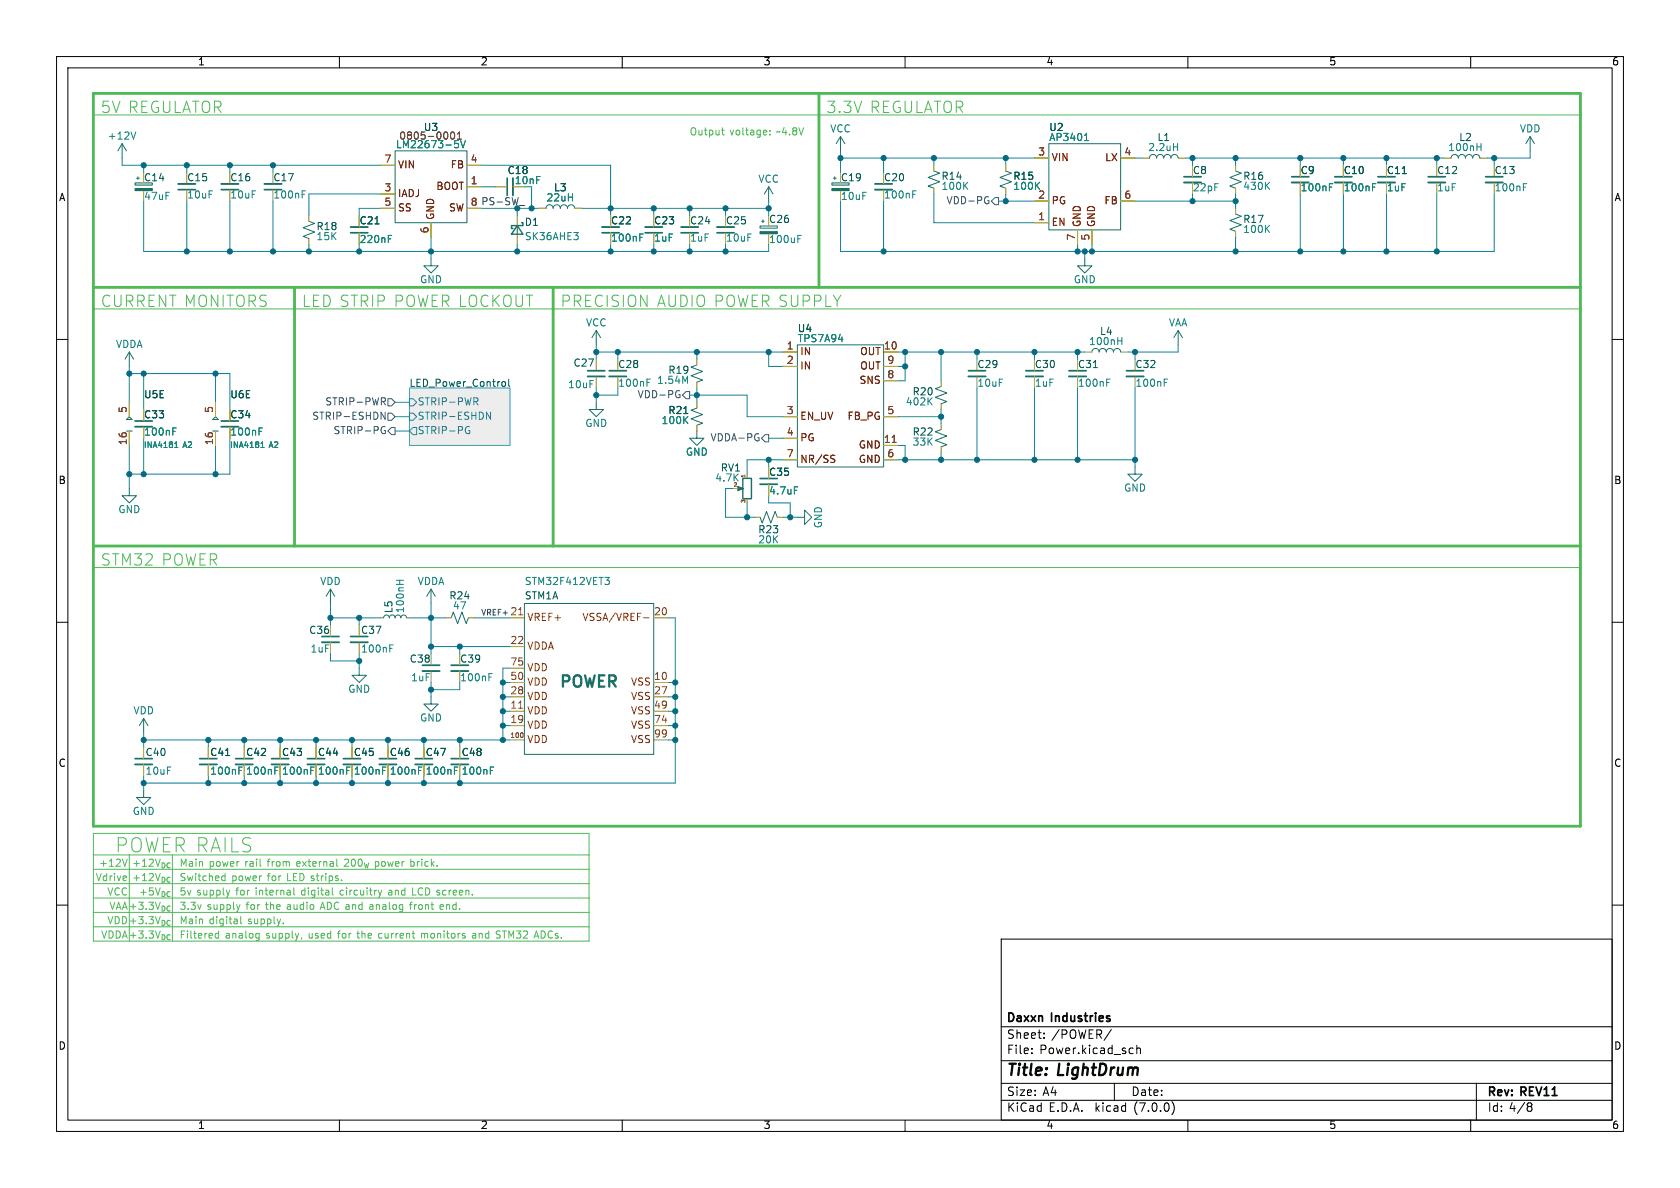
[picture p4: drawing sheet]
<svg xmlns="http://www.w3.org/2000/svg" width="297mm" height="210mm" viewBox="0 0 297 210" stroke-linecap="round" stroke-linejoin="round" font-family="sans-serif">
<g fill="none" stroke="#000" stroke-width=".18">
<path d="M10 10h277v190h-277zM12 12h273v186h-273zM60 10v2M110 10v2M160 10v2M210 10v2M260 10v2M10 60h2M285 60h2M10 110h2M285 110h2M10 160h2"/>
<path d="M285 160h2M177 166h108v32h-108zM60 198v2M110 198v2M160 198v2M177 194.5h108M177 191.5h108M177 187.5h108M177 181.5h108M182.4 186.1v.2M182.4 185.3v.2M184.6 183.4v.2"/>
<path d="M184.6 182.6v.2M196.5 182l-1.3 1.9M197 191.5v3M199.9 185.3h.4M200.3 186.2l-.4 .1M201 185.4l.2-.1h.3l.1 1M201 184.8v1.5M207.2 194.7a1.72 1.72 0 0 1 0 2.3M210 198v2M260 198v2M261 191.5v6.5M270.3 195.6h.2"/>
<path d="M270.5 195l.3 .2-.3 .4M270.5 195.6l.3 .1v.5l-.3 .3h-.2"/>
</g>
<path d="M72.4 68.6h17.8v10.1h-17.8z" fill="#ededed" stroke="#ededed" stroke-width=".18"/>
<path d="M72.4 68.6h17.8v10.1h-17.8z" fill="none" stroke="#2eb2b1" stroke-width=".18"/>
<path d="M72.4 70.5h.6l.7 .6-.7 .7h-.6zM72.4 73h.6l.7 .7-.7 .6h-.6zM73 75.6h.7v1.2h-.7l-.6-.6zM82.7 75.4l.3 .1M82.8 76.1h.2v.4l-.3 .2M84.1 71l.4 .6M84.3 70.3l.2 .3-.1 .3-.1 .1M86 72.9l.7 1.2v-1.2" fill="none" stroke="#335faa" stroke-width=".18"/>
<path d="M89 67.5h.3l.1 .2-.1 .5-.3 .1M89.9 67v1.1l.2 .2" fill="none" stroke="#005550" stroke-width=".18"/>
<g fill="none" stroke="#187164" stroke-width=".18">
<path d="M21.6 25.4l-.8 1.3M21.6 25.4v2.5M21.6 25.4l.8 1.3M23.9 32.3h3v.4h-3zM24.1 31.5h.5M24.4 31.2v.6M54.6 39.1l1 .4-2 .8 2 .7-2 .8 1 .4M69.8 26.7h12.7v12.7h-12.7zM91.4 39.9v1.5M96.5 36.8a.64 .64 0 0 1 .7-.6 .64 .64 0 0 1 .6 .6 .64 .64 0 0 1 .6-.6 .64 .64 0 0 1 .7 .6 .64 .64 0 0 1 .6-.6 .64 .64 0 0 1 .6 .6 .64 .64 0 0 1 .7-.6 .64 .64 0 0 1 .6 .6M134.4 40h3v.3h-3zM134.6 39.1h.5"/>
<path d="M134.9 38.9v.5M135.9 33l-.8 1.3M135.9 33v2.6M135.9 33l.8 1.3M147.1 32.3h3v.4h-3zM147.3 31.5h.5M147.6 31.2v.6M148.6 24.1l-.8 1.3M148.6 24.1v2.6M148.6 24.1l.8 1.3M165.1 30.2l1 .4-2 .8 2 .7-2 .8 1 .4M177.8 30.2l1 .4-2 .8 2 .7-2 .8 1 .4"/>
<path d="M185.4 25.4h12.7v15.2h-12.7zM203.2 27.9a.64 .64 0 0 1 .6-.6 .64 .64 0 0 1 .7 .6 .64 .64 0 0 1 .6-.6 .64 .64 0 0 1 .6 .6 .64 .64 0 0 1 .7-.6 .64 .64 0 0 1 .6 .6 .64 .64 0 0 1 .6-.6 .64 .64 0 0 1 .7 .6M218.4 30.2l1.1 .4-2.1 .8 2.1 .7-2.1 .8 1 .4M218.4 37.8l1.1 .4-2.1 .8 2.1 .8-2.1 .7 1 .4M256.5 27.9a.64 .64 0 0 1 .7-.6 .64 .64 0 0 1 .6 .6 .64 .64 0 0 1 .6-.6 .64 .64 0 0 1 .7 .6 .64 .64 0 0 1 .6-.6 .64 .64 0 0 1 .6 .6 .64 .64 0 0 1 .7-.6 .64 .64 0 0 1 .6 .6M270.5 24.1l-.8 1.3M270.5 24.1v2.6M270.5 24.1l.8 1.3M76.2 45.7v1.3h1.3l-1.3 1.3-1.3-1.3h1.3M105.4 58.4l-.8 1.3M105.4 58.4v2.6M105.4 58.4l.8 1.3"/>
<path d="M191.8 45.7v1.3h1.2l-1.2 1.3-1.3-1.3h1.3M208.3 58.4l-.8 1.3M208.3 58.4v2.6M208.3 58.4l.7 1.3M22.4 74.2l.5-.5 .5 .5zM22.4 76.2h1M22.9 62.2l-.8 1.3M22.9 62.2v2.6M22.9 62.2l.7 1.3M37.6 74.2l.5-.5 .5 .5zM37.6 76.2h1M105.4 71.1v1.3h-1.3l1.3 1.3 1.3-1.3h-1.3"/>
<path d="M123.2 76.2v1.3h-1.3l1.3 1.2 1.3-1.2h-1.3M123.2 72.1l-1 .4 2 .8-2 .7 2 .8-1 .4M123.2 64.5l-1 .4 2 .8-2 .7 2 .8-1 .4M141 61h15.2v21.6h-15.2zM166.4 68.3l-1 .4 2 .8-2 .7 2 .8-1 .4M166.4 75.9l-1 .4 2 .8-2 .8 2 .7-1 .4M193 62.2a.64 .64 0 0 1 .7-.6 .64 .64 0 0 1 .6 .6 .64 .64 0 0 1 .6-.6 .64 .64 0 0 1 .7 .6 .64 .64 0 0 1 .6-.6 .64 .64 0 0 1 .6 .6 .64 .64 0 0 1 .7-.6 .64 .64 0 0 1 .6 .6M22.9 86.4v1.2h1.2l-1.2 1.3-1.3-1.3h1.3M134.4 91.4l.3 1.1 .8-2.1 .8 2.1 .7-2.1 .4 1M141 91.4h1.2v1.3l1.3-1.3-1.3-1.2v1.2M200.7 82.6v1.2h-1.3l1.3 1.3 1.2-1.3h-1.2M58.4 104.1l-.7 1.3"/>
<path d="M58.4 104.1v2.6M58.4 104.1l.8 1.3M63.5 118.1v1.3h1.3l-1.3 1.3-1.3-1.3h1.3M67.8 109.2l.2-.3 .3-.2 .4 .2 .1 .3 .2-.3 .3-.2 .4 .1 .1 .4 .3-.4 .4-.1 .3 .2 .1 .3 .1-.3 .4-.2 .3 .2 .2 .3M76.2 104.1l-.8 1.3M76.2 104.1v2.6M76.2 104.1l.8 1.3M79.8 109.2l.3-1 .8 2 .8-2 .7 2 .4-1M92.7 106.7h22.9v26.7h-22.9zM25.4 139.7v1.3h1.3l-1.3 1.2-1.3-1.2h1.3M25.4 127l-.8 1.3M25.4 127v2.5"/>
<path d="M25.4 127l.8 1.3M76.2 123.2v1.3h1.3l-1.3 1.2-1.3-1.2h1.3"/>
</g>
<g fill="none" stroke="#a0a006" stroke-width=".18">
<path d="M25.4 33.7v1.9M54.6 38.1v1M67.3 34.3h2.5M67.3 29.2h2.5M67.3 36.8h2.5M76.2 39.4v2.5M82.5 33h2.6M82.5 29.2h2.6M82.5 36.8h2.6M87.6 33h2.1M91.4 38.1v1.8M95.2 36.8h1.3"/>
<path d="M101.6 36.8h1.3M148.6 33.7v1.9M165.1 29.2v1M165.1 33.3v1M177.8 29.2v1M177.8 33.3v1M182.9 27.9h2.5M182.9 39.4h2.5M182.9 35.6h2.5M198.1 27.9h2.6M198.1 35.6h2.6M201.9 27.9h1.3"/>
<path d="M208.3 27.9h1.2M218.4 29.2v1M218.4 33.3v1M218.4 36.8v1M255.3 27.9h1.2M261.6 27.9h1.3M54.6 42.2v1M63.5 41.1v2.1M91.4 41.4v1.8M135.9 41.3v1.9M190.5 40.6v2.6M193 40.6v2.6"/>
<path d="M218.4 40.9v1M22.9 71.1v2.6M22.9 76.2v2.5M38.1 71.1v2.6M38.1 76.2v2.5M105.4 63.5v2M105.4 66.5v2.1M109.2 66.5v2.1M123.2 63.5v1M123.2 67.6v1M123.2 71.1v1M123.2 75.2v1"/>
<path d="M138.4 62.2h2.6M138.4 64.8h2.6M138.4 73.7h2.6M138.4 77.5h2.6M156.2 62.2h2.5M156.2 78.7h2.5M156.2 64.8h2.5M156.2 73.7h2.5M156.2 67.3h2.5M166.4 67.3v1M166.4 71.4v1M166.4 74.9v1"/>
<path d="M166.4 79v1M172.7 66.5v2.1M182.9 66.5v2.1M190.5 66.5v2.1M191.8 62.2h1.2M198.1 62.2h1.3M200.7 66.5v2.1M129.5 86.4h1M132.1 83.8v.7M133.3 91.4h1.1M135.9 85.6v2M137.4 91.4h1"/>
<path d="M138.4 81.3h2.6M156.2 81.3h2.5M58.4 110.5v2M58.4 113.5v2.1M63.5 113.5v2.1M67.3 109.2h.5M71.9 109.2h.5M76.2 115.6v2M76.2 118.6v2.1M78.7 109.2h1.1M81.3 118.6v2.1M82.8 109.2h1"/>
<path d="M90.2 109.2h2.5M90.2 114.3h2.5M90.2 118.1h2.5M115.6 109.2h2.5M25.4 135.1v2.1M36.8 135.1v2.1M43.2 135.1v2.1M49.5 135.1v2.1M55.9 135.1v2.1M62.2 135.1v2.1M68.6 135.1v2.1M74.9 135.1v2.1"/>
<path d="M81.3 135.1v2.1M90.2 120.7h2.5M90.2 130.8h2.5M90.2 125.7h2.5M90.2 128.3h2.5M90.2 123.2h2.5M115.6 120.7h2.5M115.6 130.8h2.5M115.6 125.7h2.5M115.6 128.3h2.5M115.6 123.2h2.5"/>
</g>
<g fill="none" stroke="#128875" stroke-width=".18">
<path d="M24 23.3l-.4 1.3M53.4 33.7h.6M80.4 24.9h.6M80.5 25.3h.3l.3 .3-.1 .4-.5 .1M81.4 24.9l.5 1.2 .4-1.2M161.4 33.7h.6M191.7 24.9h.7M192 23.8l.1-.2v1.3M207.5 26h.7M208.2 25.4v1.2M235 32.5h.6M242.6 32.5h.6"/>
<path d="M261.1 26h.7M261.8 25.4v1.2M269.3 32.5h.6M68.7 41.6h.6M113.1 41.4h.6M141 41.6h.6M198.3 59.6v1.3M30.6 75.7h.6M30.9 79.1h.6M31 78.3l.2-.2v1M45.8 75.7h.6M46.1 79.1h.6"/>
<path d="M46.2 78.3l.2-.2v1M114.4 67h.6M121.1 67.4l.4-.9v1.3M195.7 67h.6M197.6 60.3h.7M205.8 67h.6M140.4 86.1h.6M68.9 114h.6M70.1 102.6h1.2M70.7 102.6v.7M86.4 119.1h.6M106.9 102.1h.8l-.4 .5 .4 .1v.4l-.2 .2h-.4"/>
<path d="M42.2 135.6h.6M48.6 135.6h.6M54.9 135.6h.6M61.3 135.6h.6M67.6 135.6h.6M74 135.6h.6M80.3 135.6h.6M86.7 135.6h.6"/>
</g>
<path d="M79.9 24.6a.72 .72 0 0 1 .2-1.3 .79 .79 0 0 1 0 1.3M80.9 24.6h.7M80.9 23.7l.3-.4v1.3" fill="none" stroke="#840084" stroke-width=".18"/>
<g fill="none" stroke="#187164" stroke-width=".33">
<path d="M31.5 32.5h3M39.1 32.5h3.1M46.7 32.5h3.1M90.7 31.5v3M154.7 33.5h3M209.3 32.3h3M228.3 32.3h3.1M236 32.3h3M243.6 32.3h3M252.5 32.3h3M262.6 32.3h3.1M62 40.1h3"/>
<path d="M106.4 40.1h3.1M114 40.1h3.1M120.4 40.1h3M126.7 40.1h3.1M23.9 75.4h3M39.1 75.4h3.1M103.9 66.5h3M107.7 66.5h3M171.2 66.5h3M181.4 66.5h3M189 66.5h3M199.1 66.5h3.1"/>
<path d="M134.4 85.6h3M56.9 113.5h3M62 113.5h3M74.7 118.6h3M79.8 118.6h3M23.9 135.1h3M35.3 135.1h3.1M41.7 135.1h3M48 135.1h3.1M54.4 135.1h3M60.7 135.1h3.1M67.1 135.1h3"/>
<path d="M73.4 135.1h3.1M79.8 135.1h3"/>
</g>
<g fill="none" stroke="#187164" stroke-width=".3">
<path d="M31.5 33.5h3M39.1 33.5h3.1M46.7 33.5h3.1M89.7 31.5v3M154.7 32.5h3M209.3 31.2h3M228.3 31.2h3.1M236 31.2h3M243.6 31.2h3M252.5 31.2h3M262.6 31.2h3.1M62 41.1h3"/>
<path d="M106.4 41.1h3.1M114 41.1h3.1M120.4 41.1h3M126.7 41.1h3.1M23.9 74.4h3M39.1 74.4h3.1M103.9 65.5h3M107.7 65.5h3M171.2 65.5h3M181.4 65.5h3M189 65.5h3M199.1 65.5h3.1"/>
<path d="M134.4 84.6h3M56.9 112.5h3M62 112.5h3M74.7 117.6h3M79.8 117.6h3M23.9 134.1h3M35.3 134.1h3.1M41.7 134.1h3M48 134.1h3.1M54.4 134.1h3M60.7 134.1h3.1M67.1 134.1h3"/>
<path d="M73.4 134.1h3.1M79.8 134.1h3"/>
</g>
<g fill="#187164" stroke="#187164" stroke-width=".18">
<path d="M23.9 33.3h3v.4h-3z"/>
<path d="M147.1 33.3h3v.4h-3z"/>
<path d="M130.4 86l1 .4h-.2h.2l-1 .3z"/>
<path d="M134.4 40.9h3v.4h-3z"/>
</g>
<path d="M157.7 78.2h.7M91.7 108.7h.7M91.7 125.2h.7M92.5 129.7v.5" fill="none" stroke="#8c5a0a" stroke-width=".18"/>
<path d="M147.3 81.1l.3 .3-.3 .3M147.4 80.5h.2M113.8 109.2h1" fill="none" stroke="#b02c04" stroke-width=".18"/>
<path d="M91.4 39.9l1.1 1.5h-2.1zM92.2 39.4h.3v.5h-2.1v.5h.3M131.3 84.6h1.5v3.6h-1.5z" fill="none" stroke="#187164" stroke-width=".25"/>
<g fill="none" stroke="#345372" stroke-width=".18">
<path d="M174.5 34.8h.3M174.6 35.5h.2v.4l-.3 .1M175.3 35.6l.6-.7h.6v1.3h-.6zM67.4 72.9l.7 1.2v-1.2M67.4 70.3h.5l.2 .3-.1 .3-.6 .1M67.6 75.5h.5M67.7 71l.4 .6M67.9 76.1h.2v.4l-.2 .2-.3-.1M68.6 70.5h.6l.6 .6-.6 .7h-.6zM68.6 73h.6l.6 .7-.6 .6h-.6zM69.2 75.6h.6v1.2h-.6l-.6-.6zM119.9 69l.3 .1"/>
<path d="M120 69.8h.2v.4l-.3 .1M121.3 69.2h.6v1.3h-.6l-.7-.6zM133.9 77.4h.3v.4l-.3 .1M134 76.7h.1M134.6 77.5l.7-.7h.6v1.3h-.6z"/>
</g>
<path d="M91.8 36.3h1" fill="none" stroke="#2d4364" stroke-width=".18"/>
<g fill="none" stroke="#4eb955" stroke-width=".18">
<path d="M16.5 20.3h262.9M127.5 23h.5M127.8 23.8l.2 .1M136.1 23.7v.2M136.1 23.1v.1M16.5 54.6h262.9M16.5 100.3h262.9M16.5 158.8h87.6M16.5 147.3h87.6v19.1h-87.6zM16.5 156.2h87.6M16.5 153.7h87.6M16.5 151.1h87.6"/>
<path d="M22.3 154.9l.1 .2-.6 .2M22.5 151.9l-.4 1.2M22.9 151.1v15.3M30.5 151.1v15.3M39.4 154.8l.4 .1M39.8 154.4v1.3M39.8 155.6l-.4 .1M40.6 157.4l-.3 .8M42.4 159.9l-.3 .9M51.9 156.9v1.1l.2 .2M58.7 156.9v1.1l.2 .2M59.5 151.9v1.1l.2 .1"/>
<path d="M65.5 159.9l-.1 .1M67.5 157.4l-.3 .8M72.4 159.9h.5M72.6 151.9v1.2M72.6 153.1h.2M72.7 159.5l-.1 .2v1.1M72.8 152.3l-.2 .1M72.9 156.9v1.3h.7M78.2 159.9h-.2l-.2 .2 .1 .6 .3 .1M16.5 161.3h87.6M16.5 163.8h87.6M38.2 165.8h.4"/>
<path d="M38.2 165.1h.4M38.6 164.6v1.2M42.6 162v1.1l.1 .2M45.5 165l.3 .1M45.8 165.8h-.3M45.8 165v1l-.2 .3M50.1 163.2v.1M53.4 165.8l-.2 .2M65.5 160.3l-.2 .2 .2 .3M74.5 165v.8M74.7 165l-.2 .1M78.4 160.2l-.6 .1"/>
<path d="M83.9 165l-.3 .1M84 165.4h-.3l-.2 .1 .1 .3h.4M87.7 165.8h.5M87.7 164.9l.1 .2 .4 .1M88.3 164.6h-.3l-.3 .2"/>
</g>
<path d="M16.5 16.5h262.9v129.6h-262.9zM144.8 16.5v34.3M16.5 50.8h262.9M52.1 50.8v45.7M97.8 50.8v45.7M16.5 96.5h262.9" fill="none" stroke="#4eb955" stroke-width=".5"/>
<g fill="none" stroke="#0b7fb0" stroke-width=".18">
<path d="M21.6 27.9v1.3h45.7M25.4 35.6v8.9h110.5v-1.3M25.4 29.2v1.3M33 29.2v1.3M33 35.6v8.9M40.6 29.2v1.3M40.6 35.6v8.9M48.3 29.2v1.3M48.3 35.6v8.9M67.3 36.8h-3.8v1.3M67.3 34.3h-12.7v3.8M85.1 36.8h10.1"/>
<path d="M85.1 29.2h22.8v8.9M85.1 33h2.5M91.4 36.8v1.3M94 33v3.8M102.9 36.8h33M115.6 36.8v1.3M121.9 36.8v1.3M128.3 36.8v1.3M135.9 35.6v2.5M148.6 27.9h34.3M148.6 26.7v3.8M156.2 27.9v2.6"/>
<path d="M156.2 35.6v8.9M165.1 27.9v1.3M165.1 34.3v5.1h17.8M176.5 35.6h6.4M177.8 27.9v1.3M177.8 34.3v1.3M200.7 27.9h1.2M200.7 35.6h17.7M209.5 27.9h45.8M210.8 27.9v1.3M210.8 34.3v1.3M218.4 27.9v1.3"/>
<path d="M218.4 34.3v2.5M229.9 27.9v1.3M229.9 34.3v10.2M237.5 27.9v1.3M237.5 34.3v10.2M245.1 27.9v1.3M245.1 34.3v10.2M254 27.9v1.3M254 34.3v10.2M264.2 34.3v10.2h-115.6v-8.9M264.2 27.9v1.3M270.5 26.7v1.2h-7.6"/>
<path d="M54.6 43.2v1.3M63.5 43.2v1.3M76.2 41.9v3.8M91.4 43.2v1.3M107.9 43.2v1.3M115.6 43.2v1.3M121.9 43.2v1.3M128.3 43.2v1.3M190.5 43.2v1.3M191.8 44.5v1.2M193 43.2v1.3M218.4 41.9v2.6"/>
<path d="M22.9 66h17.7v6.4M22.9 64.8v6.3M22.9 78.7v7.7M25.4 66v6.4M25.4 77.5v6.3M38.1 66v5.1M38.1 78.7v5.1M40.6 77.5v6.3h-17.7M69.8 73.7h2.6M69.8 76.2h2.6M69.8 71.1h2.6M105.4 62.2h33"/>
<path d="M105.4 61v2.5M105.4 68.6v2.5M109.2 62.2v1.3M109.2 68.6v1.3h-3.8M121.9 69.9h10.2v3.8h6.3M123.2 62.2v1.3M123.2 68.6v2.5M135.9 62.2v2.6h2.5M135.9 77.5h2.5M158.7 62.2h33.1M158.7 73.7h7.7M158.7 64.8h1.3"/>
<path d="M158.7 78.7h1.3v2.6M160 62.2v5.1h-1.3M166.4 62.2v5.1M166.4 72.4v2.5M172.7 62.2v1.3M172.7 68.6v12.7M182.9 62.2v1.3M182.9 68.6v12.7M190.5 62.2v1.3M190.5 68.6v12.7M200.7 62.2v1.3M200.7 68.6v14"/>
<path d="M208.3 61v1.2h-8.9M129.5 86.4h-1.2v5h5M132.1 88.9v2.5M135.9 81.3v1.3M135.9 87.6v1.3h3.8v2.5M138.4 91.4h2.6M138.4 81.3h-6.3v2.5M158.7 81.3h42M166.4 80v1.3M58.4 109.2h8.9M58.4 106.7v3.8M58.4 115.6v1.2h5.1"/>
<path d="M63.5 109.2v1.3M63.5 115.6v2.5M72.4 109.2h6.3M76.2 106.7v8.9M76.2 114.3h14M81.3 114.3v1.3M83.8 109.2h6.4M90.2 118.1h-1.3v12.7M118.1 109.2h1.3v29.2h-94M25.4 130.8h64.8M25.4 129.5v2.6M25.4 137.2v2.5"/>
<path d="M36.8 130.8v1.3M36.8 137.2v1.2M43.2 130.8v1.3M43.2 137.2v1.2M49.5 130.8v1.3M49.5 137.2v1.2M55.9 130.8v1.3M55.9 137.2v1.2M62.2 130.8v1.3M62.2 137.2v1.2M68.6 130.8v1.3M68.6 137.2v1.2"/>
<path d="M74.9 130.8v1.3M74.9 137.2v1.2M76.2 120.7v2.5M81.3 120.7v1.2h-5.1M81.3 130.8v1.3M81.3 137.2v1.2M88.9 120.7h1.3M88.9 128.3h1.3M88.9 125.7h1.3M88.9 123.2h1.3M118.1 130.8h1.3M118.1 120.7h1.3"/>
<path d="M118.1 128.3h1.3M118.1 125.7h1.3M118.1 123.2h1.3"/>
</g>
<g fill="#056887" stroke="#056887" stroke-width=".18">
<circle cx="38.1" cy="66" r=".46"/>
<circle cx="40.6" cy="44.5" r=".46"/>
<circle cx="25.4" cy="66" r=".46"/>
<circle cx="38.1" cy="83.8" r=".46"/>
<circle cx="25.4" cy="83.8" r=".46"/>
<circle cx="22.9" cy="83.8" r=".46"/>
<circle cx="22.9" cy="66" r=".46"/>
<circle cx="105.4" cy="69.9" r=".46"/>
<circle cx="105.4" cy="62.2" r=".46"/>
<circle cx="123.2" cy="69.9" r=".46"/>
<circle cx="48.3" cy="29.2" r=".46"/>
<circle cx="40.6" cy="29.2" r=".46"/>
<circle cx="33" cy="29.2" r=".46"/>
<circle cx="48.3" cy="44.5" r=".46"/>
<circle cx="54.6" cy="44.5" r=".46"/>
<circle cx="63.5" cy="44.5" r=".46"/>
<circle cx="25.4" cy="29.2" r=".46"/>
<circle cx="33" cy="44.5" r=".46"/>
<circle cx="135.9" cy="62.2" r=".46"/>
<circle cx="128.3" cy="44.5" r=".46"/>
<circle cx="123.2" cy="62.2" r=".46"/>
<circle cx="128.3" cy="36.8" r=".46"/>
<circle cx="156.2" cy="27.9" r=".46"/>
<circle cx="148.6" cy="27.9" r=".46"/>
<circle cx="135.9" cy="36.8" r=".46"/>
<circle cx="109.2" cy="62.2" r=".46"/>
<circle cx="107.9" cy="44.5" r=".46"/>
<circle cx="115.6" cy="36.8" r=".46"/>
<circle cx="115.6" cy="44.5" r=".46"/>
<circle cx="121.9" cy="36.8" r=".46"/>
<circle cx="121.9" cy="44.5" r=".46"/>
<circle cx="94" cy="36.8" r=".46"/>
<circle cx="107.9" cy="36.8" r=".46"/>
<circle cx="91.4" cy="44.5" r=".46"/>
<circle cx="76.2" cy="44.5" r=".46"/>
<circle cx="43.2" cy="138.4" r=".46"/>
<circle cx="49.5" cy="138.4" r=".46"/>
<circle cx="25.4" cy="130.8" r=".46"/>
<circle cx="36.8" cy="130.8" r=".46"/>
<circle cx="25.4" cy="138.4" r=".46"/>
<circle cx="36.8" cy="138.4" r=".46"/>
<circle cx="139.7" cy="91.4" r=".46"/>
<circle cx="132.1" cy="91.4" r=".46"/>
<circle cx="135.9" cy="81.3" r=".46"/>
<circle cx="119.4" cy="120.7" r=".46"/>
<circle cx="81.3" cy="138.4" r=".46"/>
<circle cx="74.9" cy="138.4" r=".46"/>
<circle cx="58.4" cy="109.2" r=".46"/>
<circle cx="63.5" cy="109.2" r=".46"/>
<circle cx="76.2" cy="114.3" r=".46"/>
<circle cx="76.2" cy="109.2" r=".46"/>
<circle cx="74.9" cy="130.8" r=".46"/>
<circle cx="76.2" cy="121.9" r=".46"/>
<circle cx="81.3" cy="114.3" r=".46"/>
<circle cx="62.2" cy="138.4" r=".46"/>
<circle cx="55.9" cy="130.8" r=".46"/>
<circle cx="68.6" cy="138.4" r=".46"/>
<circle cx="68.6" cy="130.8" r=".46"/>
<circle cx="63.5" cy="116.8" r=".46"/>
<circle cx="62.2" cy="130.8" r=".46"/>
<circle cx="55.9" cy="138.4" r=".46"/>
<circle cx="49.5" cy="130.8" r=".46"/>
<circle cx="43.2" cy="130.8" r=".46"/>
<circle cx="81.3" cy="130.8" r=".46"/>
<circle cx="88.9" cy="128.3" r=".46"/>
<circle cx="119.4" cy="130.8" r=".46"/>
<circle cx="119.4" cy="128.3" r=".46"/>
<circle cx="88.9" cy="123.2" r=".46"/>
<circle cx="88.9" cy="125.7" r=".46"/>
<circle cx="88.9" cy="120.7" r=".46"/>
<circle cx="119.4" cy="125.7" r=".46"/>
<circle cx="119.4" cy="123.2" r=".46"/>
<circle cx="88.9" cy="130.8" r=".46"/>
<circle cx="229.9" cy="44.5" r=".46"/>
<circle cx="218.4" cy="44.5" r=".46"/>
<circle cx="218.4" cy="35.6" r=".46"/>
<circle cx="210.8" cy="35.6" r=".46"/>
<circle cx="229.9" cy="27.9" r=".46"/>
<circle cx="237.5" cy="44.5" r=".46"/>
<circle cx="210.8" cy="27.9" r=".46"/>
<circle cx="218.4" cy="27.9" r=".46"/>
<circle cx="193" cy="44.5" r=".46"/>
<circle cx="191.8" cy="44.5" r=".46"/>
<circle cx="190.5" cy="62.2" r=".46"/>
<circle cx="190.5" cy="44.5" r=".46"/>
<circle cx="177.8" cy="27.9" r=".46"/>
<circle cx="165.1" cy="27.9" r=".46"/>
<circle cx="177.8" cy="35.6" r=".46"/>
<circle cx="166.4" cy="62.2" r=".46"/>
<circle cx="172.7" cy="62.2" r=".46"/>
<circle cx="160" cy="62.2" r=".46"/>
<circle cx="156.2" cy="44.5" r=".46"/>
<circle cx="160" cy="81.3" r=".46"/>
<circle cx="166.4" cy="81.3" r=".46"/>
<circle cx="172.7" cy="81.3" r=".46"/>
<circle cx="200.7" cy="62.2" r=".46"/>
<circle cx="200.7" cy="81.3" r=".46"/>
<circle cx="182.9" cy="81.3" r=".46"/>
<circle cx="190.5" cy="81.3" r=".46"/>
<circle cx="160" cy="64.8" r=".46"/>
<circle cx="182.9" cy="62.2" r=".46"/>
<circle cx="166.4" cy="73.7" r=".46"/>
<circle cx="254" cy="27.9" r=".46"/>
<circle cx="245.1" cy="44.5" r=".46"/>
<circle cx="264.2" cy="27.9" r=".46"/>
<circle cx="254" cy="44.5" r=".46"/>
<circle cx="237.5" cy="27.9" r=".46"/>
<circle cx="245.1" cy="27.9" r=".46"/>
</g>
<text font-size="3.5" fill="#4eb955" x="20.3" y="151.1">POWER RAILS</text>
<g font-size="2.8" fill="#4eb955">
<text x="17.8" y="20.3">5V REGULATOR</text>
<text x="146" y="20.3">3.3V REGULATOR</text>
<text x="17.8" y="54.6">CURRENT MONITORS</text>
<text x="53.3" y="54.6">LED STRIP POWER LOCKOUT</text>
<text x="99.1" y="54.6">PRECISION AUDIO POWER SUPPLY</text>
<text x="17.8" y="100.3">STM32 POWER</text>
</g>
<text font-size="2.8" fill="#187164" x="98.7" y="122.2">POWER</text>
<g font-size="2.8">
<text x="178" y="190.8">Title:</text>
<text x="187.1" y="190.8">LightDrum</text>
</g>
<g font-size="2.1">
<text x="178" y="183.9">Sheet:</text>
<text x="178" y="181.1">Daxxn</text>
<text x="185.9" y="183.9">/POWER/</text>
<text x="186" y="181.1">Industries</text>
<text x="178" y="186.6">File:</text>
<text x="183.8" y="186.6">Power.kicad_sch</text>
<text x="178" y="196.8">KiCad</text>
<text x="178" y="194">Size:</text>
<text x="184.3" y="194">A4</text>
<text x="185.4" y="196.8">E.D.A.</text>
<text x="193.7" y="196.8">kicad</text>
<text x="200" y="194">Date:</text>
<text x="200.6" y="196.8">(7.0.0)</text>
<text x="263" y="194.2">Rev:</text>
<text x="263" y="196.8">Id: 4/8</text>
<text x="269" y="194.2">REV11</text>
</g>
<g font-size="1.8">
<text x="35" y="11.8">1</text>
<text x="85" y="11.8">2</text>
<text x="135" y="11.8">3</text>
<text x="185" y="11.8">4</text>
<text x="235" y="11.8">5</text>
<text x="285" y="11.8">6</text>
<text x="10.4" y="35.8">A</text>
<text x="285.4" y="35.8">A</text>
<text x="10.3" y="85.8">B</text>
<text x="285.3" y="85.8">B</text>
<text x="10.3" y="135.8">C</text>
<text x="285.3" y="135.8">C</text>
<text x="10.3" y="185.8">D</text>
<text x="285.3" y="185.8">D</text>
<text x="35" y="199.8">1</text>
<text x="85" y="199.8">2</text>
<text x="135" y="199.8">3</text>
<text x="185" y="199.8">4</text>
<text x="235" y="199.8">5</text>
<text x="285" y="199.8">6</text>
</g>
<g font-size="1.8" fill="#840084">
<text x="74.9" y="23.4">U3</text>
<text x="69.9" y="26.5">LM22673-5V</text>
<text x="70.5" y="25">0805-0001</text>
</g>
<g font-size="1.8" fill="#128875">
<text x="146.7" y="23.7">VCC</text>
<text x="185.4" y="23.4">U2</text>
<text x="268.6" y="23.7">VDD</text>
<text x="19" y="25">+12V</text>
<text x="185.4" y="25.2">AP3401</text>
<text x="202.9" y="27">2.2uH</text>
<text x="204.6" y="25.2">L1</text>
<text x="256" y="27">100nH</text>
<text x="257.9" y="25.2">L2</text>
<text x="25.4" y="35.6">47uF</text>
<text x="33" y="35.4">10uF</text>
<text x="40.6" y="35.4">10uF</text>
<text x="48.3" y="35.4">100nF</text>
<text x="89.7" y="31.1">C18</text>
<text x="96.5" y="35.9">22uH</text>
<text x="97.9" y="34.1">L3</text>
<text x="134" y="32.6">VCC</text>
<text x="148.6" y="35.6">10uF</text>
<text x="156.2" y="35.4">100nF</text>
<text x="166.4" y="32.1">R14</text>
<text x="166.4" y="33.8">100K</text>
<text x="179.1" y="32.1">R15</text>
<text x="179.1" y="33.8">100K</text>
<text x="210.8" y="34.1">22pF</text>
<text x="219.7" y="32.1">R16</text>
<text x="219.7" y="33.8">430K</text>
<text x="254" y="34.1">1uF</text>
<text x="264.2" y="34.1">100nF</text>
<text x="219.7" y="39.7">R17</text>
<text x="219.7" y="41.5">100K</text>
<text x="55.9" y="42.7">15K</text>
<text x="63.5" y="43.2">220nF</text>
<text x="92.7" y="42.7">SK36AHE3</text>
<text x="121.9" y="43">1uF</text>
<text x="128.3" y="43">10uF</text>
<text x="135.9" y="43.2">100uF</text>
<text x="74.2" y="50.4">GND</text>
<text x="189.8" y="50.4">GND</text>
<text x="103.5" y="58">VCC</text>
<text x="141" y="59">U4</text>
<text x="194.4" y="59.5">L4</text>
<text x="206.6" y="58">VAA</text>
<text x="20.4" y="61.8">VDDA</text>
<text x="141" y="60.8">TPS7A94</text>
<text x="192.5" y="61.3">100nH</text>
<text x="100.4" y="68.9">10uF</text>
<text x="116.1" y="68.1">1.54M</text>
<text x="118.1" y="66.4">R19</text>
<text x="160.1" y="71.9">402K</text>
<text x="161.3" y="70.2">R20</text>
<text x="172.7" y="68.6">10uF</text>
<text x="182.9" y="68.6">1uF</text>
<text x="190.5" y="68.6">100nF</text>
<text x="200.7" y="68.6">100nF</text>
<text x="103.4" y="75.8">GND</text>
<text x="116.9" y="75.2">100K</text>
<text x="118.1" y="73.5">R21</text>
<text x="161.3" y="77.3">R22</text>
<text x="121.2" y="80.8">GND</text>
<text x="127.4" y="83.6">RV1</text>
<text x="161.3" y="79.1">33K</text>
<text x="126.4" y="85.4">4.7K</text>
<text x="135.9" y="87.7">4.7uF</text>
<text x="198.7" y="87.2">GND</text>
<text x="20.9" y="91">GND</text>
<text x="134" y="94.6">R23</text>
<text x="145.6" y="93.4" transform="rotate(-90 145.6 93.4)">GND</text>
<text x="134" y="96.3">20K</text>
<text x="56.5" y="103.7">VDD</text>
<text x="73.8" y="103.7">VDDA</text>
<text x="92.7" y="103.7">STM32F412VET3</text>
<text x="69.7" y="108.5" transform="rotate(-90 69.7 108.5)">L5</text>
<text x="71.7" y="108.5" transform="rotate(-90 71.7 108.5)">100nH</text>
<text x="80" y="108">47</text>
<text x="54.8" y="115.6">1uF</text>
<text x="63.8" y="115.6">100nF</text>
<text x="61.5" y="122.7">GND</text>
<text x="72.6" y="120.7">1uF</text>
<text x="81.3" y="120.7">100nF</text>
<text x="23.5" y="126.6">VDD</text>
<text x="74.2" y="127.8">GND</text>
<text x="25.7" y="137.2">10uF</text>
<text x="37.1" y="137.2">100nF</text>
<text x="43.4" y="137.2">100nF</text>
<text x="49.8" y="137.2">100nF</text>
<text x="56.1" y="137.2">100nF</text>
<text x="62.5" y="137.2">100nF</text>
<text x="68.8" y="137.2">100nF</text>
<text x="75.2" y="137.2">100nF</text>
<text x="81.5" y="137.2">100nF</text>
<text x="23.4" y="144.3">GND</text>
</g>
<g font-size="1.8" fill="#8c5a0a">
<text x="67.9" y="29">7</text>
<text x="83.2" y="29">4</text>
<text x="183.5" y="27.7">3</text>
<text x="198.7" y="27.7">4</text>
<text x="67.9" y="34">3</text>
<text x="83.2" y="32.8">1</text>
<text x="183.5" y="35.3">2</text>
<text x="198.7" y="35.3">6</text>
<text x="67.9" y="36.6">5</text>
<text x="75.9" y="41.3" transform="rotate(-90 75.9 41.3)">6</text>
<text x="83.2" y="36.6">8</text>
<text x="183.5" y="39.1">1</text>
<text x="190.2" y="42.6" transform="rotate(-90 190.2 42.6)">7</text>
<text x="192.8" y="42.6" transform="rotate(-90 192.8 42.6)">5</text>
<text x="139" y="62">1</text>
<text x="139" y="64.5">2</text>
<text x="156.2" y="62">10</text>
<text x="156.8" y="64.5">9</text>
<text x="156.8" y="67.1">8</text>
<text x="22.6" y="73.1" transform="rotate(-90 22.6 73.1)">5</text>
<text x="37.8" y="73.1" transform="rotate(-90 37.8 73.1)">5</text>
<text x="139" y="73.4">3</text>
<text x="139" y="77.2">4</text>
<text x="156.8" y="73.4">5</text>
<text x="22.6" y="78.7" transform="rotate(-90 22.6 78.7)">16</text>
<text x="37.8" y="78.7" transform="rotate(-90 37.8 78.7)">16</text>
<text x="139" y="81">7</text>
<text x="156.2" y="78.5">11</text>
<text x="156.8" y="81">6</text>
<text x="90.2" y="109">21</text>
<text x="115.6" y="109">20</text>
<text x="90.2" y="114">22</text>
<text x="90.2" y="117.9">75</text>
<text x="90.2" y="125.5">11</text>
<text x="90.2" y="122.9">28</text>
<text x="90.2" y="120.4">50</text>
<text x="115.6" y="120.4">10</text>
<text x="115.6" y="122.9">27</text>
<text x="115.6" y="125.5">49</text>
<text x="90.2" y="128">19</text>
<text x="115.6" y="128">74</text>
<text x="115.6" y="130.6">99</text>
</g>
<g font-size="1.8" fill="#4eb955">
<text x="121.9" y="24.1">Output</text>
<text x="129" y="24.1">voltage:</text>
<text x="137.4" y="24.1">~4.8V</text>
<text x="16.8" y="156">Vdrive</text>
<text x="17.4" y="153.4">+12V</text>
<text x="23.2" y="153.4">+12V_{DC}Main</text>
<text x="23.2" y="156">+12V_{DC}Switched</text>
<text x="37" y="153.4">power</text>
<text x="41" y="156">power</text>
<text x="43.4" y="153.4">rail</text>
<text x="47.4" y="156">for</text>
<text x="47.5" y="153.4">from</text>
<text x="50.9" y="156">LED strips.</text>
<text x="52.7" y="153.4">external</text>
<text x="61.3" y="153.4">200_{W}</text>
<text x="66.8" y="153.4">power</text>
<text x="73.2" y="153.4">brick.</text>
<text x="18.9" y="158.5">VCC</text>
<text x="19.2" y="161">VAA+3.3V_{DC}3.3v</text>
<text x="24.4" y="158.5">+5V_{DC}5v supply</text>
<text x="36.6" y="161">supply</text>
<text x="41.8" y="158.5">for</text>
<text x="43.6" y="161">for</text>
<text x="45.4" y="158.5">internal</text>
<text x="47.2" y="161">the</text>
<text x="51" y="161">audio</text>
<text x="53.6" y="158.5">digital</text>
<text x="57.1" y="161">ADC and</text>
<text x="60.5" y="158.5">circuitry</text>
<text x="66" y="161">analog</text>
<text x="69.2" y="158.5">and</text>
<text x="73.3" y="161">front</text>
<text x="73.5" y="158.5">LCD screen.</text>
<text x="78.7" y="161">end.</text>
<text x="17.8" y="166.1">VDDA+3.3V_{DC}Filtered</text>
<text x="18.9" y="163.6">VDD+3.3V_{DC}Main</text>
<text x="37" y="163.6">digital</text>
<text x="39.8" y="166.1">analog</text>
<text x="43.9" y="163.6">supply.</text>
<text x="47.1" y="166.1">supply,</text>
<text x="54.7" y="166.1">used</text>
<text x="60" y="166.1">for</text>
<text x="63.6" y="166.1">the</text>
<text x="67.4" y="166.1">current</text>
<text x="75.1" y="166.1">monitors</text>
<text x="84.3" y="166.1">and</text>
<text x="88.6" y="166.1">STM32 ADCs.</text>
</g>
<g font-size="1.8" fill="#b02c04">
<text x="185.9" y="28.8">VIN</text>
<text x="195.2" y="28.8">LX</text>
<text x="70.4" y="35.1">IADJ</text>
<text x="70.4" y="30">VIN</text>
<text x="77" y="33.8">BOOT</text>
<text x="79.6" y="30">FB</text>
<text x="70.4" y="37.7">SS</text>
<text x="77" y="38.9" transform="rotate(-90 77 38.9)">GND</text>
<text x="79.3" y="37.7">SW</text>
<text x="185.9" y="40.2">EN</text>
<text x="185.9" y="36.4">PG</text>
<text x="191.3" y="40.1" transform="rotate(-90 191.3 40.1)">GND</text>
<text x="193.9" y="40.1" transform="rotate(-90 193.9 40.1)">GND</text>
<text x="195.1" y="36.4">FB</text>
<text x="141.5" y="63.1">IN</text>
<text x="141.5" y="65.6">IN</text>
<text x="151.9" y="63.1">OUT</text>
<text x="151.9" y="65.6">OUT</text>
<text x="151.8" y="68.1">SNS</text>
<text x="141.5" y="74.5">EN_UV</text>
<text x="149.7" y="74.5">FB_PG</text>
<text x="141.5" y="78.3">PG</text>
<text x="141.5" y="82.1">NR/SS</text>
<text x="151.7" y="79.6">GND</text>
<text x="151.7" y="82.1">GND</text>
<text x="93.2" y="110">VREF+</text>
<text x="102.8" y="110">VSSA/VREF-</text>
<text x="93.2" y="115.1">VDDA</text>
<text x="93.2" y="118.9">VDD</text>
<text x="93.2" y="124">VDD</text>
<text x="93.2" y="121.5">VDD</text>
<text x="111.4" y="121.5">VSS</text>
<text x="111.4" y="124">VSS</text>
<text x="93.2" y="131.6">VDD</text>
<text x="93.2" y="126.6">VDD</text>
<text x="93.2" y="129.1">VDD</text>
<text x="111.4" y="126.6">VSS</text>
<text x="111.4" y="129.1">VSS</text>
<text x="111.4" y="131.6">VSS</text>
</g>
<g font-size="1.8" fill="#005550">
<text x="25.4" y="32.3">C14</text>
<text x="33" y="32.3">C15</text>
<text x="40.6" y="32.3">C16</text>
<text x="48.3" y="32.3">C17</text>
<text x="148.6" y="32.3">C19</text>
<text x="156.2" y="32.3">C20</text>
<text x="210.8" y="31.1">C8</text>
<text x="254" y="31.1">C12</text>
<text x="264.2" y="31.1">C13</text>
<text x="55.9" y="41">R18</text>
<text x="92.7" y="40.2">D1</text>
<text x="121.9" y="39.9">C24</text>
<text x="128.3" y="39.9">C25</text>
<text x="135.9" y="39.7">C26</text>
<text x="101.3" y="65.1">C27</text>
<text x="109.2" y="65.3">C28</text>
<text x="172.7" y="65.3">C29</text>
<text x="182.9" y="65.3">C30</text>
<text x="190.5" y="65.3">C31</text>
<text x="200.7" y="65.3">C32</text>
<text x="25.4" y="70.7">U5E</text>
<text x="40.6" y="70.7">U6E</text>
<text x="72.4" y="68.6">LED_Power_Control</text>
<text x="79.4" y="106.2">R24</text>
<text x="92.7" y="106.2">STM1A</text>
<text x="54.6" y="112.3">C36</text>
<text x="63.8" y="112.3">C37</text>
<text x="72.4" y="117.4">C38</text>
<text x="81.3" y="117.4">C39</text>
<text x="25.7" y="133.9">C40</text>
</g>
<g font-size="1.8" fill="#a0a006">
<text x="90.9" y="32.8">10nF</text>
<text x="229.9" y="31.1">C9</text>
<text x="229.9" y="34.1">100nF</text>
<text x="237.5" y="31.1">C10</text>
<text x="237.5" y="34.1">100nF</text>
<text x="245.1" y="31.1">C11</text>
<text x="245.1" y="34.1">1uF</text>
<text x="63.5" y="39.9">C21</text>
<text x="108" y="39.9">C22</text>
<text x="115.6" y="39.9">C23</text>
<text x="108" y="43">100nF</text>
<text x="115.6" y="43">1uF</text>
<text x="25.4" y="74.2">C33</text>
<text x="25.4" y="77.3">100nF</text>
<text x="40.6" y="74.2">C34</text>
<text x="40.6" y="77.3">100nF</text>
<text x="135.9" y="84.4">C35</text>
<text x="37.1" y="133.9">C41</text>
<text x="43.4" y="133.9">C42</text>
<text x="49.8" y="133.9">C43</text>
<text x="56.1" y="133.9">C44</text>
<text x="62.5" y="133.9">C45</text>
<text x="68.8" y="133.9">C46</text>
<text x="75.2" y="133.9">C47</text>
<text x="81.5" y="133.9">C48</text>
</g>
<text font-size="1.8" fill="#056887" x="83.2" y="36.6">8 PS-SW_</text>
<g font-size="1.8" fill="#345372">
<text x="167.2" y="36.4">VDD-PG</text>
<text x="57.4" y="71.9">STRIP-PWR</text>
<text x="109.2" y="68.6">100nF</text>
<text x="112.6" y="70.7">VDD-PG</text>
<text x="55.1" y="74.5">STRIP-ESHDN</text>
<text x="58.8" y="77">STRIP-PG</text>
<text x="125.5" y="78.3">VDDA-PG</text>
</g>
<g font-size="1.8" fill="#335faa">
<text x="73.9" y="71.9">STRIP-PWR</text>
<text x="73.9" y="74.5">STRIP-ESHDN</text>
<text x="73.9" y="77">STRIP-PG</text>
</g>
<g font-size="1.4" fill="#128875">
<text x="25.4" y="79.4">INA4181</text>
<text x="32.3" y="79.4">A2</text>
<text x="40.6" y="79.4">INA4181</text>
<text x="47.6" y="79.4">A2</text>
</g>
<text font-size="1.4" fill="#2d4364" x="85.1" y="108.9">VREF+</text>
<text font-size="1.2" fill="#8c5a0a" x="90.1" y="130.6">100</text>
<g font-size=".9" fill="#8c5a0a">
<text x="129.6" y="86.1">2</text>
<text x="131.8" y="89" transform="rotate(-90 131.8 89)">3</text>
<text x="131.8" y="84.6" transform="rotate(-90 131.8 84.6)">1</text>
</g>
</svg>
